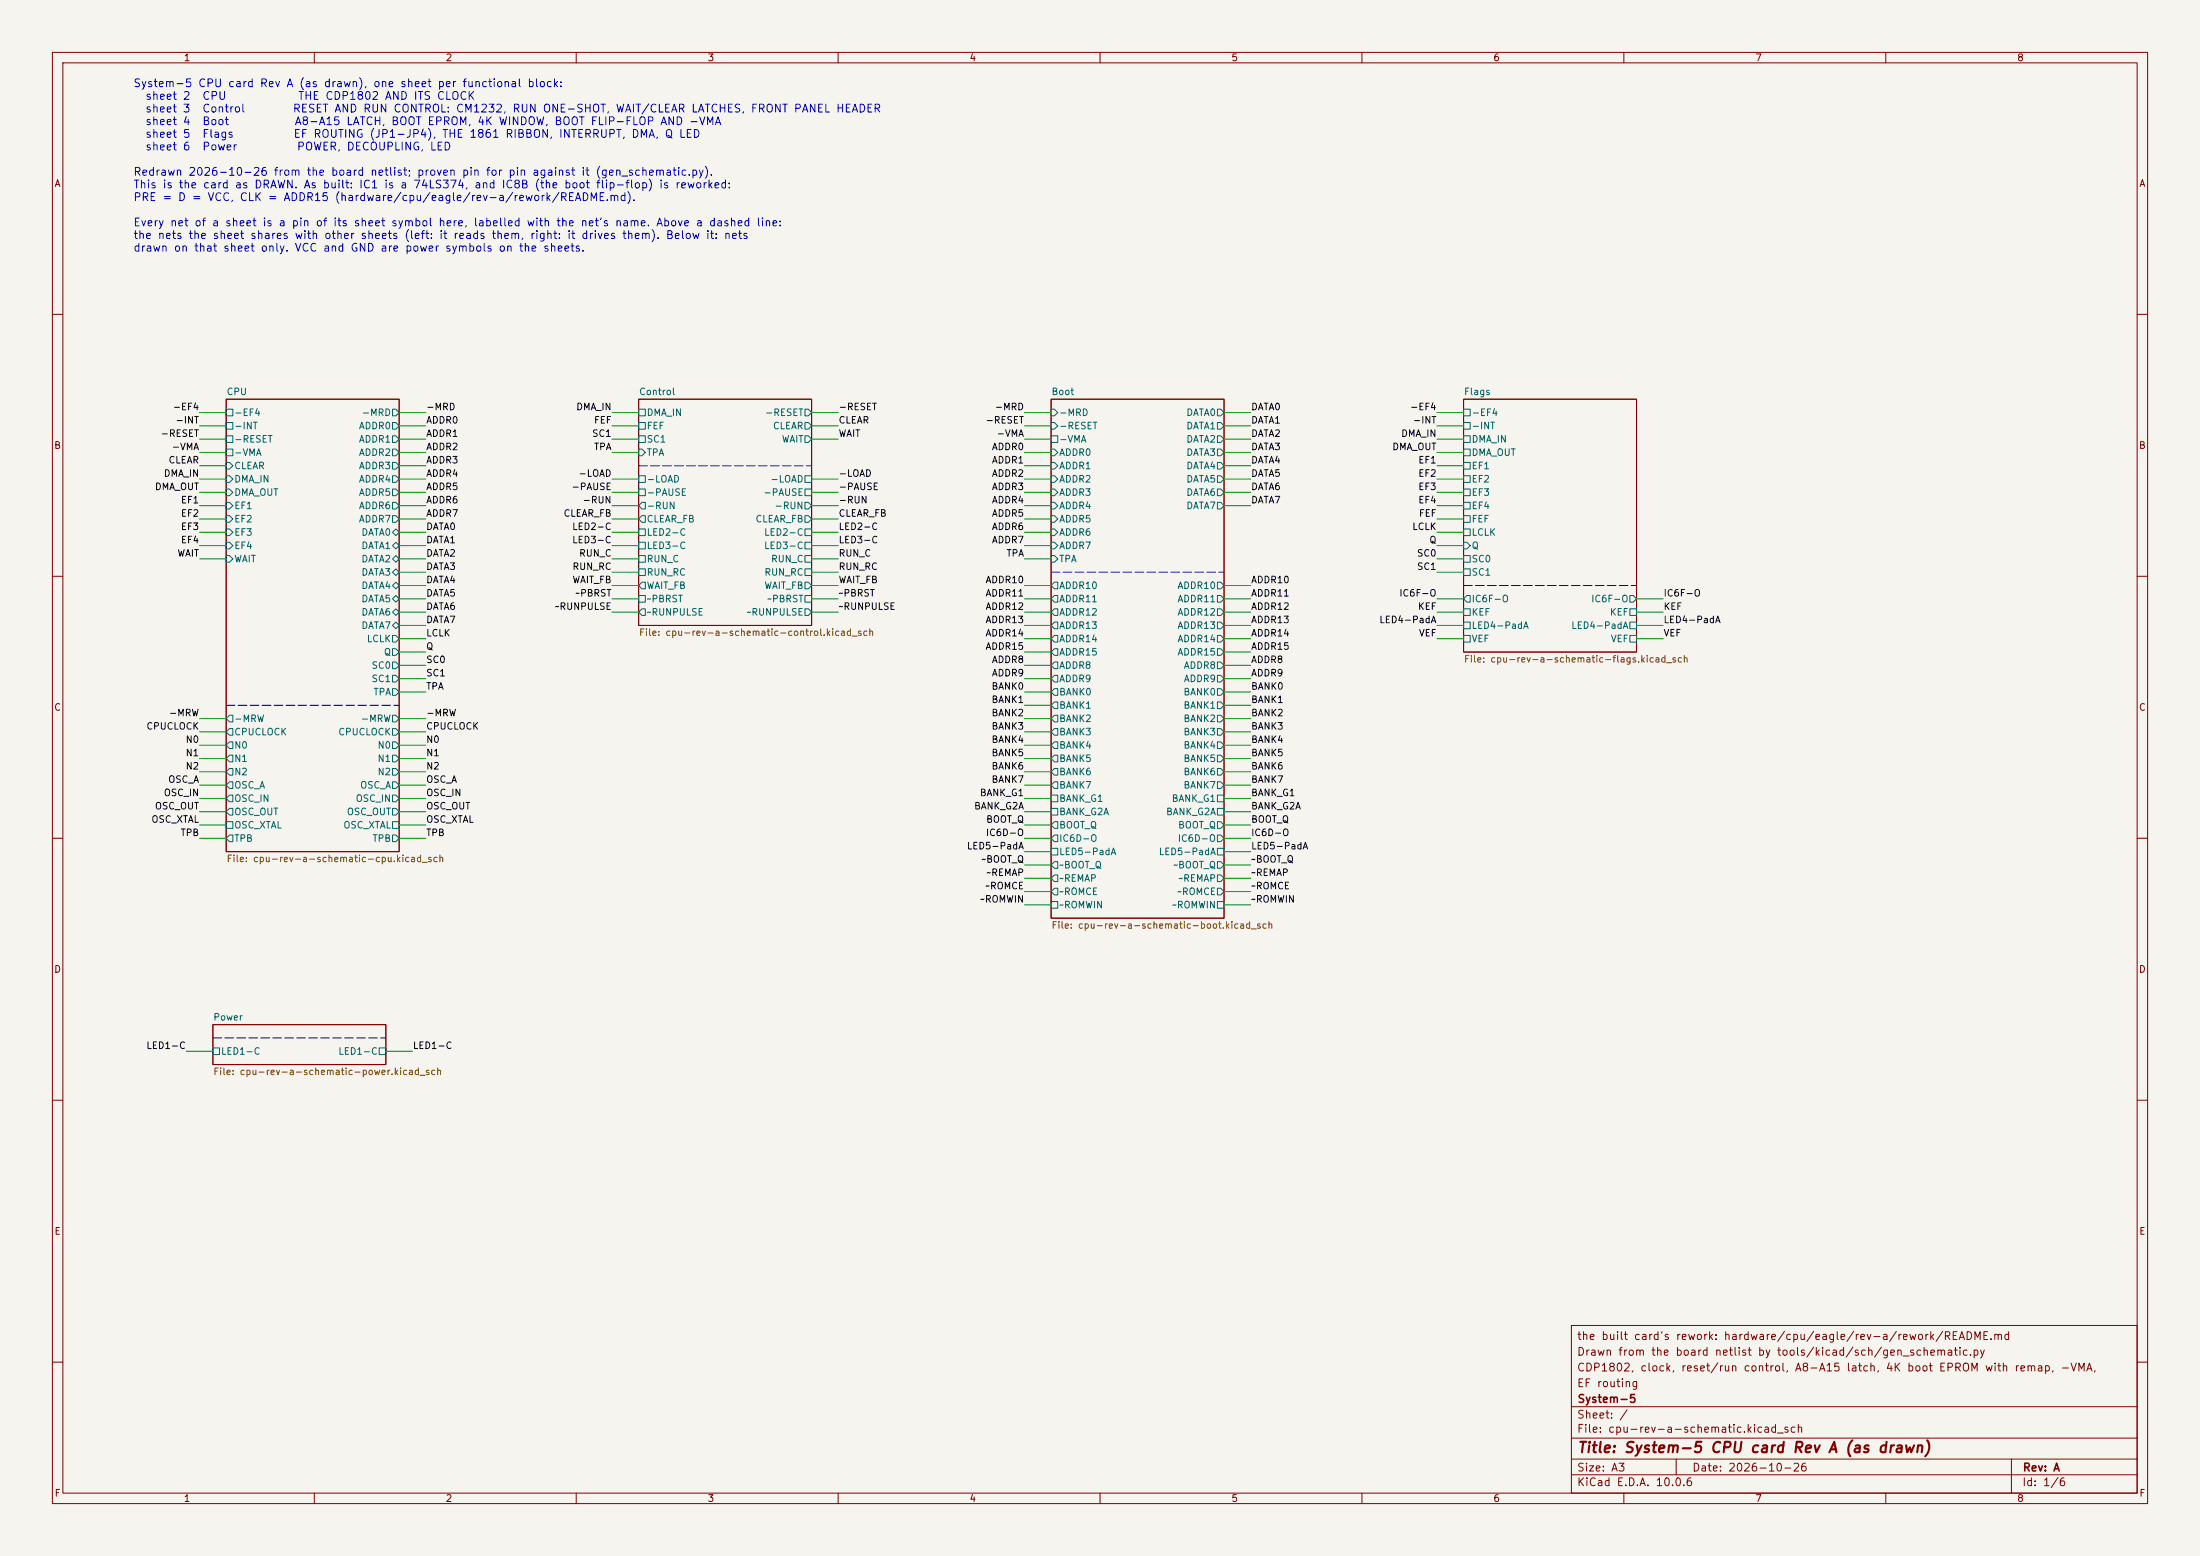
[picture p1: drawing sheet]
<svg xmlns="http://www.w3.org/2000/svg" width="420mm" height="297mm" viewBox="0 0 420 297" stroke-linecap="round" stroke-linejoin="round" font-family="sans-serif">
<path d="M0 0h420v297h-420z" fill="#f5f4ef" stroke="#f5f4ef" stroke-width=".19"/>
<g fill="none" stroke="#840000" stroke-width=".19">
<path d="M10 10h400v277h-400zM12 12h396v273h-396zM60 10v2M110 10v2M160 10v2M210 10v2M260 10v2M310 10v2M360 10v2M10 60h2M43.2 76.2h33v86.4h-33zM121.9 76.2h33v43.2h-33z"/>
<path d="M200.7 76.2h33v99.1h-33zM279.4 76.2h33v48.3h-33zM408 60h2M10 110h2M408 110h2M10 160h2M408 160h2M40.6 195.6h33.1v7.6h-33.1zM10 210h2M408 210h2M300 253h108v32h-108zM10 260h2"/>
<path d="M300 278.5h108M300 274.5h108M300 268.5h108M320 278.5v3M384 278.5v6.5M408 260h2M60 285v2M110 285v2M160 285v2M210 285v2M260 285v2M300 281.5h108"/>
<path d="M310 285v2M360 285v2"/>
</g>
<g fill="none" stroke="#006464" stroke-width=".19">
<path d="M43.2 78.1h1.2v1.3h-1.2zM74.9 78.1h.7l.6 .6-.6 .7h-.7zM121.9 78.1h1.3v1.3h-1.3zM153.7 78.1h.6l.6 .6-.6 .7h-.6zM200.7 78.1h.6l.6 .6-.6 .7h-.6zM232.4 78.1h.6l.7 .6-.7 .7h-.6zM279.4 78.1h1.3v1.3h-1.3zM43.2 80.6h1.2v1.3h-1.2zM43.2 83.2h1.2v1.3h-1.2zM43.2 85.7h1.2v1.3h-1.2zM43.2 88.3h.6l.6 .6-.6 .6h-.6zM43.2 90.8h.6l.6 .6-.6 .7h-.6z"/>
<path d="M43.2 93.3h.6l.6 .7-.6 .6h-.6zM43.2 95.9h.6l.6 .6-.6 .7h-.6zM43.2 98.4h.6l.6 .7-.6 .6h-.6zM74.9 80.6h.7l.6 .7-.6 .6h-.7zM74.9 83.2h.7l.6 .6-.6 .7h-.7zM74.9 85.7h.7l.6 .7-.6 .6h-.7zM74.9 88.3h.7l.6 .6-.6 .6h-.7zM74.9 90.8h.7l.6 .6-.6 .7h-.7zM74.9 93.3h.7l.6 .7-.6 .6h-.7zM74.9 95.9h.7l.6 .6-.6 .7h-.7zM74.9 98.4h.7l.6 .7-.6 .6h-.7zM121.9 80.6h1.3v1.3h-1.3z"/>
<path d="M121.9 83.2h1.3v1.3h-1.3zM121.9 85.7h.7l.6 .7-.6 .6h-.7zM121.9 90.8h1.3v1.3h-1.3zM121.9 93.3h1.3v1.3h-1.3zM121.9 96.5l.7-.6h.6v1.3h-.6zM122.6 98.4h.6v1.3h-.6l-.7-.6zM153.7 80.6h.6l.6 .7-.6 .6h-.6zM153.7 83.2h.6l.6 .6-.6 .7h-.6zM153.7 90.8h1.2v1.3h-1.2zM153.7 93.3h1.2v1.3h-1.2zM153.7 95.9h.6l.6 .6-.6 .7h-.6zM153.7 98.4h.6l.6 .7-.6 .6h-.6z"/>
<path d="M200.7 80.6h.6l.6 .7-.6 .6h-.6zM200.7 83.2h1.2v1.3h-1.2zM200.7 85.7h.6l.6 .7-.6 .6h-.6zM200.7 88.3h.6l.6 .6-.6 .6h-.6zM200.7 90.8h.6l.6 .6-.6 .7h-.6zM200.7 93.3h.6l.6 .7-.6 .6h-.6zM200.7 95.9h.6l.6 .6-.6 .7h-.6zM200.7 98.4h.6l.6 .7-.6 .6h-.6zM232.4 80.6h.6l.7 .7-.7 .6h-.6zM232.4 83.2h.6l.7 .6-.7 .7h-.6zM232.4 85.7h.6l.7 .7-.7 .6h-.6zM232.4 88.3h.6l.7 .6-.7 .6h-.6z"/>
<path d="M232.4 90.8h.6l.7 .6-.7 .7h-.6zM232.4 93.3h.6l.7 .7-.7 .6h-.6zM232.4 95.9h.6l.7 .6-.7 .7h-.6zM279.4 80.6h1.3v1.3h-1.3zM279.4 83.2h1.3v1.3h-1.3zM279.4 85.7h1.3v1.3h-1.3zM279.4 88.3h1.3v1.2h-1.3zM279.4 90.8h1.3v1.3h-1.3zM279.4 93.3h1.3v1.3h-1.3zM279.4 95.9h1.3v1.3h-1.3zM279.4 98.4h1.3v1.3h-1.3zM43.2 101h.6l.6 .6-.6 .6h-.6z"/>
<path d="M43.2 103.5h.6l.6 .6-.6 .7h-.6zM43.2 106h.6l.6 .7-.6 .6h-.6zM74.9 101.6l.7-.6 .6 .6-.6 .6zM74.9 106.7l.7-.7 .6 .7-.6 .6zM74.9 109.2l.7-.6 .6 .6-.6 .7zM74.9 111.8l.7-.7 .6 .7-.6 .6zM74.9 114.3l.7-.6 .6 .6-.6 .6zM74.9 116.8l.7-.6 .6 .6-.6 .7zM74.9 119.4l.7-.7 .6 .7-.6 .6zM75.6 103.5l.6 .6-.6 .7-.7-.7zM121.9 101h1.3v1.2h-1.3zM121.9 103.5h1.3v1.3h-1.3z"/>
<path d="M121.9 106h1.3v1.3h-1.3zM121.9 108.6h1.3v1.3h-1.3zM121.9 113.7h1.3v1.2h-1.3zM122.6 111.1h.6v1.3h-.6l-.7-.6zM122.6 116.2h.6v1.3h-.6l-.7-.7zM153.7 101h1.2v1.2h-1.2zM153.7 103.5h1.2v1.3h-1.2zM153.7 106h1.2v1.3h-1.2zM153.7 108.6h1.2v1.3h-1.2zM153.7 111.1h.6l.6 .7-.6 .6h-.6zM153.7 113.7h1.2v1.2h-1.2zM153.7 116.2h.6l.6 .6-.6 .7h-.6z"/>
<path d="M200.7 101h.6l.6 .6-.6 .6h-.6zM200.7 103.5h.6l.6 .6-.6 .7h-.6zM200.7 106h.6l.6 .7-.6 .6h-.6zM201.3 111.1h.6v1.3h-.6l-.6-.6zM201.3 113.7h.6v1.2h-.6l-.6-.6zM201.3 116.2h.6v1.3h-.6l-.6-.7zM201.3 118.7h.6v1.3h-.6l-.6-.6zM232.4 111.1h.6l.7 .7-.7 .6h-.6zM232.4 113.7h.6l.7 .6-.7 .6h-.6zM232.4 116.2h.6l.7 .6-.7 .7h-.6zM232.4 118.7h.6l.7 .7-.7 .6h-.6zM279.4 101h1.3v1.2h-1.3z"/>
<path d="M279.4 103.5h.6l.7 .6-.7 .7h-.6zM279.4 106h1.3v1.3h-1.3zM279.4 108.6h1.3v1.3h-1.3zM279.4 116.2h1.3v1.3h-1.3zM279.4 118.7h1.3v1.3h-1.3zM280 113.7h.7v1.2h-.7l-.6-.6zM311.1 113.7h.7l.6 .6-.6 .6h-.7zM311.1 116.2h1.3v1.3h-1.3zM311.1 118.7h1.3v1.3h-1.3zM43.8 136.5h.6v1.3h-.6l-.6-.6zM43.8 139.1h.6v1.2h-.6l-.6-.6zM74.9 121.3h.7l.6 .6-.6 .7h-.7z"/>
<path d="M74.9 123.8h.7l.6 .7-.6 .6h-.7zM74.9 126.4h.7l.6 .6-.6 .6h-.7zM74.9 128.9h.7l.6 .6-.6 .7h-.7zM74.9 131.4h.7l.6 .7-.6 .6h-.7zM74.9 136.5h.7l.6 .7-.6 .6h-.7zM74.9 139.1h.7l.6 .6-.6 .6h-.7zM201.3 121.3h.6v1.3h-.6l-.6-.7zM201.3 123.8h.6v1.3h-.6l-.6-.6zM201.3 126.4h.6v1.2h-.6l-.6-.6zM201.3 128.9h.6v1.3h-.6l-.6-.7zM201.3 131.4h.6v1.3h-.6l-.6-.6zM201.3 134h.6v1.3h-.6l-.6-.7z"/>
<path d="M201.3 136.5h.6v1.3h-.6l-.6-.6zM201.3 139.1h.6v1.2h-.6l-.6-.6zM232.4 121.3h.6l.7 .6-.7 .7h-.6zM232.4 123.8h.6l.7 .7-.7 .6h-.6zM232.4 126.4h.6l.7 .6-.7 .6h-.6zM232.4 128.9h.6l.7 .6-.7 .7h-.6zM232.4 131.4h.6l.7 .7-.7 .6h-.6zM232.4 134h.6l.7 .6-.7 .7h-.6zM232.4 136.5h.6l.7 .7-.7 .6h-.6zM232.4 139.1h.6l.7 .6-.7 .6h-.6zM279.4 121.3h1.3v1.3h-1.3zM311.1 121.3h1.3v1.3h-1.3z"/>
<path d="M43.2 156.8h1.2v1.3h-1.2zM43.8 141.6h.6v1.3h-.6l-.6-.7zM43.8 144.1h.6v1.3h-.6l-.6-.6zM43.8 146.7h.6v1.3h-.6l-.6-.7zM43.8 149.2h.6v1.3h-.6l-.6-.6zM43.8 151.8h.6v1.2h-.6l-.6-.6zM43.8 154.3h.6v1.3h-.6l-.6-.7zM43.8 159.4h.6v1.3h-.6l-.6-.7zM74.9 141.6h.7l.6 .6-.6 .7h-.7zM74.9 144.1h.7l.6 .7-.6 .6h-.7zM74.9 146.7h.7l.6 .6-.6 .7h-.7zM74.9 149.2h.7l.6 .7-.6 .6h-.7z"/>
<path d="M74.9 151.8h.7l.6 .6-.6 .6h-.7zM74.9 154.3h.7l.6 .6-.6 .7h-.7zM74.9 156.8h1.3v1.3h-1.3zM74.9 159.4h.7l.6 .6-.6 .7h-.7zM200.7 151.8h1.2v1.2h-1.2zM200.7 154.3h1.2v1.3h-1.2zM201.3 141.6h.6v1.3h-.6l-.6-.7zM201.3 144.1h.6v1.3h-.6l-.6-.6zM201.3 146.7h.6v1.3h-.6l-.6-.7zM201.3 149.2h.6v1.3h-.6l-.6-.6zM201.3 156.8h.6v1.3h-.6l-.6-.6zM201.3 159.4h.6v1.3h-.6l-.6-.7z"/>
<path d="M232.4 141.6h.6l.7 .6-.7 .7h-.6zM232.4 144.1h.6l.7 .7-.7 .6h-.6zM232.4 146.7h.6l.7 .6-.7 .7h-.6zM232.4 149.2h.6l.7 .7-.7 .6h-.6zM232.4 151.8h1.3v1.2h-1.3zM232.4 154.3h1.3v1.3h-1.3zM232.4 156.8h.6l.7 .7-.7 .6h-.6zM232.4 159.4h.6l.7 .6-.7 .7h-.6zM200.7 161.9h1.2v1.3h-1.2zM200.7 172.1h1.2v1.3h-1.2zM201.3 164.5h.6v1.2h-.6l-.6-.6zM201.3 167h.6v1.3h-.6l-.6-.7z"/>
<path d="M201.3 169.5h.6v1.3h-.6l-.6-.6zM232.4 161.9h1.3v1.3h-1.3zM232.4 164.5h.6l.7 .6-.7 .6h-.6zM232.4 167h.6l.7 .6-.7 .7h-.6zM232.4 169.5h.6l.7 .7-.7 .6h-.6zM232.4 172.1h1.3v1.3h-1.3zM40.6 200h1.3v1.3h-1.3zM72.4 200h1.3v1.3h-1.3z"/>
</g>
<path d="M121.9 88.9h33M200.7 109.2h33M279.4 111.8h33M43.2 134.6h33M40.6 198.1h33.1" fill="none" stroke="#0000c2" stroke-width=".19" stroke-dasharray="1.7 .6"/>
<g fill="none" stroke="#009600" stroke-width=".19">
<path d="M38.1 78.7h5.1M76.2 78.7h5.1M116.8 78.7h5.1M154.9 78.7h5.1M195.6 78.7h5.1M233.7 78.7h5.1M274.3 78.7h5.1M38.1 99.1h5.1M38.1 81.3h5.1M38.1 83.8h5.1M38.1 86.4h5.1M38.1 88.9h5.1"/>
<path d="M38.1 91.4h5.1M38.1 94h5.1M38.1 96.5h5.1M76.2 99.1h5.1M76.2 81.3h5.1M76.2 83.8h5.1M76.2 86.4h5.1M76.2 88.9h5.1M76.2 91.4h5.1M76.2 94h5.1M76.2 96.5h5.1M116.8 99.1h5.1"/>
<path d="M116.8 81.3h5.1M116.8 83.8h5.1M116.8 86.4h5.1M116.8 91.4h5.1M116.8 94h5.1M116.8 96.5h5.1M154.9 99.1h5.1M154.9 81.3h5.1M154.9 83.8h5.1M154.9 91.4h5.1M154.9 94h5.1M154.9 96.5h5.1"/>
<path d="M195.6 99.1h5.1M195.6 81.3h5.1M195.6 83.8h5.1M195.6 86.4h5.1M195.6 88.9h5.1M195.6 91.4h5.1M195.6 94h5.1M195.6 96.5h5.1M233.7 81.3h5.1M233.7 83.8h5.1M233.7 86.4h5.1M233.7 88.9h5.1"/>
<path d="M233.7 91.4h5.1M233.7 94h5.1M233.7 96.5h5.1M274.3 99.1h5.1M274.3 81.3h5.1M274.3 83.8h5.1M274.3 86.4h5.1M274.3 88.9h5.1M274.3 91.4h5.1M274.3 94h5.1M274.3 96.5h5.1M38.1 104.1h5.1"/>
<path d="M38.1 101.6h5.1M38.1 106.7h5.1M76.2 104.1h5.1M76.2 101.6h5.1M76.2 106.7h5.1M76.2 111.8h5.1M76.2 114.3h5.1M76.2 116.8h5.1M76.2 119.4h5.1M76.2 109.2h5.1M116.8 104.1h5.1M116.8 101.6h5.1"/>
<path d="M116.8 106.7h5.1M116.8 111.8h5.1M116.8 114.3h5.1M116.8 116.8h5.1M116.8 109.2h5.1M154.9 104.1h5.1M154.9 101.6h5.1M154.9 106.7h5.1M154.9 111.8h5.1M154.9 114.3h5.1M154.9 116.8h5.1M154.9 109.2h5.1"/>
<path d="M195.6 104.1h5.1M195.6 101.6h5.1M195.6 106.7h5.1M195.6 111.8h5.1M195.6 114.3h5.1M195.6 116.8h5.1M195.6 119.4h5.1M233.7 111.8h5.1M233.7 114.3h5.1M233.7 116.8h5.1M233.7 119.4h5.1M274.3 104.1h5.1"/>
<path d="M274.3 101.6h5.1M274.3 106.7h5.1M274.3 114.3h5.1M274.3 116.8h5.1M274.3 119.4h5.1M274.3 109.2h5.1M312.4 114.3h5.1M312.4 116.8h5.1M312.4 119.4h5.1M38.1 137.2h5.1M38.1 139.7h5.1M76.2 121.9h5.1"/>
<path d="M76.2 124.5h5.1M76.2 127h5.1M76.2 129.5h5.1M76.2 132.1h5.1M76.2 137.2h5.1M76.2 139.7h5.1M195.6 121.9h5.1M195.6 124.5h5.1M195.6 127h5.1M195.6 129.5h5.1M195.6 132.1h5.1M195.6 134.6h5.1"/>
<path d="M195.6 137.2h5.1M195.6 139.7h5.1M233.7 121.9h5.1M233.7 124.5h5.1M233.7 127h5.1M233.7 129.5h5.1M233.7 132.1h5.1M233.7 134.6h5.1M233.7 137.2h5.1M233.7 139.7h5.1M274.3 121.9h5.1M312.4 121.9h5.1"/>
<path d="M38.1 152.4h5.1M38.1 157.5h5.1M38.1 154.9h5.1M38.1 149.9h5.1M38.1 147.3h5.1M38.1 144.8h5.1M38.1 142.2h5.1M76.2 152.4h5.1M76.2 157.5h5.1M76.2 154.9h5.1M76.2 149.9h5.1M76.2 147.3h5.1"/>
<path d="M76.2 144.8h5.1M76.2 142.2h5.1M195.6 152.4h5.1M195.6 157.5h5.1M195.6 154.9h5.1M195.6 149.9h5.1M195.6 147.3h5.1M195.6 144.8h5.1M195.6 142.2h5.1M233.7 152.4h5.1M233.7 157.5h5.1M233.7 154.9h5.1"/>
<path d="M233.7 149.9h5.1M233.7 147.3h5.1M233.7 144.8h5.1M233.7 142.2h5.1M38.1 160h5.1M76.2 160h5.1M195.6 160h5.1M195.6 162.6h5.1M195.6 165.1h5.1M195.6 167.6h5.1M195.6 170.2h5.1M195.6 172.7h5.1"/>
<path d="M233.7 160h5.1M233.7 162.6h5.1M233.7 165.1h5.1M233.7 167.6h5.1M233.7 170.2h5.1M233.7 172.7h5.1M35.6 200.7h5M73.7 200.7h5"/>
</g>
<text font-size="2" fill="#840000" x="301" y="277.8">Title: System-5 CPU card Rev A (as drawn)</text>
<g font-size="1.5" fill="#0000c2">
<text x="25.4" y="17">System-5 CPU card Rev A (as drawn), one sheet per functional block:</text>
<text x="27.6" y="19.4">sheet 2</text>
<text x="27.6" y="21.8">sheet 3</text>
<text x="38.5" y="19.4">CPU</text>
<text x="38.5" y="21.8">Control</text>
<text x="55.8" y="21.8">RESET AND RUN CONTROL: CM1232, RUN ONE-SHOT, WAIT/CLEAR LATCHES, FRONT PANEL HEADER</text>
<text x="56.8" y="19.4">THE CDP1802 AND ITS CLOCK</text>
<text x="27.6" y="24.3">sheet 4</text>
<text x="27.6" y="26.7">sheet 5</text>
<text x="27.6" y="29.1">sheet 6</text>
<text x="38.5" y="24.3">Boot</text>
<text x="38.5" y="26.7">Flags</text>
<text x="38.5" y="29.1">Power</text>
<text x="55.9" y="26.7">EF ROUTING (JP1-JP4), THE 1861 RIBBON, INTERRUPT, DMA, Q LED</text>
<text x="56.1" y="24.3">A8-A15 LATCH, BOOT EPROM, 4K WINDOW, BOOT FLIP-FLOP AND -VMA</text>
<text x="56.6" y="29.1">POWER, DECOUPLING, LED</text>
<text x="25.4" y="33.9">Redrawn 2026-10-26 from the board netlist; proven pin for pin against it (gen_schematic.py).</text>
<text x="25.4" y="36.3">This is the card as DRAWN. As built: IC1 is a 74LS374, and IC8B (the boot flip-flop) is reworked:</text>
<text x="25.4" y="38.7">PRE = D = VCC, CLK = ADDR15 (hardware/cpu/eagle/rev-a/rework/README.md).</text>
<text x="25.4" y="43.6">Every net of a sheet is a pin of its sheet symbol here, labelled with the net's name. Above a dashed line:</text>
<text x="25.4" y="46">the nets the sheet shares with other sheets (left: it reads them, right: it drives them). Below it: nets</text>
<text x="25.4" y="48.4">drawn on that sheet only. VCC and GND are power symbols on the sheets.</text>
</g>
<g font-size="1.5" fill="#840000">
<text x="300.9" y="256.1">the built card's rework: hardware/cpu/eagle/rev-a/rework/README.md</text>
<text x="300.9" y="262.1">CDP1802, clock, reset/run control, A8-A15 latch, 4K boot EPROM with remap, -VMA,</text>
<text x="300.9" y="259.1">Drawn from the board netlist by tools/kicad/sch/gen_schematic.py</text>
<text x="300.9" y="265.1">EF routing</text>
<text x="301" y="268.1">System-5</text>
<text x="300.9" y="273.8">File: cpu-rev-a-schematic.kicad_sch</text>
<text x="300.9" y="271.1">Sheet: /</text>
<text x="300.9" y="281.2">Size: A3</text>
<text x="322.9" y="281.2">Date: 2026-10-26</text>
<text x="386" y="281.2">Rev: A</text>
<text x="300.9" y="284">KiCad E.D.A. 10.0.6</text>
<text x="385.9" y="284">Id: 1/6</text>
</g>
<g font-size="1.3" fill="#840000">
<text x="35" y="12">1</text>
<text x="85" y="12">2</text>
<text x="135" y="12">3</text>
<text x="185" y="12">4</text>
<text x="235" y="12">5</text>
<text x="285" y="12">6</text>
<text x="335" y="12">7</text>
<text x="385" y="12">8</text>
<text x="10.3" y="36">A</text>
<text x="408.3" y="36">A</text>
<text x="10.2" y="86">B</text>
<text x="408.2" y="86">B</text>
<text x="10.2" y="136">C</text>
<text x="408.2" y="136">C</text>
<text x="10.2" y="186">D</text>
<text x="408.2" y="186">D</text>
<text x="10.3" y="236">E</text>
<text x="408.3" y="236">E</text>
<text x="10.3" y="286">F</text>
<text x="35" y="287">1</text>
<text x="85" y="287">2</text>
<text x="135" y="287">3</text>
<text x="185" y="287">4</text>
<text x="235" y="287">5</text>
<text x="285" y="287">6</text>
<text x="335" y="287">7</text>
<text x="385" y="287">8</text>
<text x="408.3" y="286">F</text>
</g>
<g font-size="1.3" fill="#006464">
<text x="43.2" y="75.7">CPU</text>
<text x="121.9" y="75.7">Control</text>
<text x="200.6" y="75.7">Boot</text>
<text x="279.4" y="75.7">Flags</text>
<text x="44.6" y="79.7">-EF4</text>
<text x="44.6" y="82.2">-INT</text>
<text x="68.4" y="82.2">ADDR0</text>
<text x="68.9" y="79.7">-MRD</text>
<text x="123.4" y="79.7">DMA_IN</text>
<text x="123.4" y="82.2">FEF</text>
<text x="145.9" y="79.7">-RESET</text>
<text x="147.4" y="82.2">CLEAR</text>
<text x="202.1" y="79.7">-MRD</text>
<text x="202.1" y="82.2">-RESET</text>
<text x="226.4" y="79.7">DATA0</text>
<text x="226.4" y="82.2">DATA1</text>
<text x="280.8" y="79.7">-EF4</text>
<text x="280.8" y="82.2">-INT</text>
<text x="44.6" y="84.8">-RESET</text>
<text x="44.6" y="87.3">-VMA</text>
<text x="44.6" y="89.9">CLEAR</text>
<text x="68.4" y="84.8">ADDR1</text>
<text x="68.4" y="87.3">ADDR2</text>
<text x="68.4" y="89.9">ADDR3</text>
<text x="123.4" y="84.8">SC1</text>
<text x="123.4" y="87.3">TPA</text>
<text x="149.1" y="84.8">WAIT</text>
<text x="202.1" y="84.8">-VMA</text>
<text x="202.1" y="87.3">ADDR0</text>
<text x="202.1" y="89.9">ADDR1</text>
<text x="226.4" y="84.8">DATA2</text>
<text x="226.4" y="87.3">DATA3</text>
<text x="226.4" y="89.9">DATA4</text>
<text x="280.8" y="84.8">DMA_IN</text>
<text x="280.8" y="87.3">DMA_OUT</text>
<text x="280.8" y="89.9">EF1</text>
<text x="44.6" y="92.4">DMA_IN</text>
<text x="44.6" y="94.9">DMA_OUT</text>
<text x="68.4" y="92.4">ADDR4</text>
<text x="68.4" y="94.9">ADDR5</text>
<text x="123.4" y="92.4">-LOAD</text>
<text x="123.4" y="94.9">-PAUSE</text>
<text x="145.6" y="94.9">-PAUSE</text>
<text x="147" y="92.4">-LOAD</text>
<text x="202.1" y="92.4">ADDR2</text>
<text x="202.1" y="94.9">ADDR3</text>
<text x="226.4" y="92.4">DATA5</text>
<text x="226.4" y="94.9">DATA6</text>
<text x="280.8" y="92.4">EF2</text>
<text x="280.8" y="94.9">EF3</text>
<text x="44.6" y="97.5">EF1</text>
<text x="44.6" y="100">EF2</text>
<text x="68.4" y="97.5">ADDR6</text>
<text x="68.4" y="100">ADDR7</text>
<text x="123.4" y="97.5">-RUN</text>
<text x="123.4" y="100">CLEAR_FB</text>
<text x="144.1" y="100">CLEAR_FB</text>
<text x="147.7" y="97.5">-RUN</text>
<text x="202.1" y="97.5">ADDR4</text>
<text x="202.1" y="100">ADDR5</text>
<text x="226.4" y="97.5">DATA7</text>
<text x="280.8" y="97.5">EF4</text>
<text x="280.8" y="100">FEF</text>
<text x="44.6" y="102.6">EF3</text>
<text x="44.6" y="105.1">EF4</text>
<text x="44.6" y="107.6">WAIT</text>
<text x="68.9" y="102.6">DATA0</text>
<text x="68.9" y="105.1">DATA1</text>
<text x="68.9" y="107.6">DATA2</text>
<text x="123.4" y="102.6">LED2-C</text>
<text x="123.4" y="105.1">LED3-C</text>
<text x="123.4" y="107.6">RUN_C</text>
<text x="145.8" y="102.6">LED2-C</text>
<text x="145.8" y="105.1">LED3-C</text>
<text x="147.1" y="107.6">RUN_C</text>
<text x="202.1" y="102.6">ADDR6</text>
<text x="202.1" y="105.1">ADDR7</text>
<text x="202.1" y="107.6">TPA</text>
<text x="280.8" y="102.6">LCLK</text>
<text x="280.8" y="105.1">Q</text>
<text x="280.8" y="107.6">SC0</text>
<text x="68.9" y="110.2">DATA3</text>
<text x="68.9" y="112.7">DATA4</text>
<text x="123.4" y="110.2">RUN_RC</text>
<text x="123.4" y="112.7">WAIT_FB</text>
<text x="145.8" y="110.2">RUN_RC</text>
<text x="145.8" y="112.7">WAIT_FB</text>
<text x="202.1" y="112.7">ADDR10</text>
<text x="224.7" y="112.7">ADDR10</text>
<text x="280.8" y="110.2">SC1</text>
<text x="68.9" y="115.3">DATA5</text>
<text x="68.9" y="117.8">DATA6</text>
<text x="123.4" y="115.3">~PBRST</text>
<text x="123.4" y="117.8">~RUNPULSE</text>
<text x="142.4" y="117.8">~RUNPULSE</text>
<text x="146.4" y="115.3">~PBRST</text>
<text x="202.1" y="115.3">ADDR11</text>
<text x="202.1" y="117.8">ADDR12</text>
<text x="224.7" y="115.3">ADDR11</text>
<text x="224.7" y="117.8">ADDR12</text>
<text x="280.8" y="115.3">IC6F-O</text>
<text x="280.8" y="117.8">KEF</text>
<text x="303.7" y="115.3">IC6F-O</text>
<text x="307.2" y="117.8">KEF</text>
<text x="68.9" y="120.3">DATA7</text>
<text x="69.9" y="122.9">LCLK</text>
<text x="73.2" y="125.4">Q</text>
<text x="202.1" y="120.3">ADDR13</text>
<text x="202.1" y="122.9">ADDR14</text>
<text x="202.1" y="125.4">ADDR15</text>
<text x="224.7" y="120.3">ADDR13</text>
<text x="224.7" y="122.9">ADDR14</text>
<text x="224.7" y="125.4">ADDR15</text>
<text x="280.8" y="120.3">LED4-PadA</text>
<text x="280.8" y="122.9">VEF</text>
<text x="299.8" y="120.3">LED4-PadA</text>
<text x="307.4" y="122.9">VEF</text>
<text x="70.8" y="128">SC0</text>
<text x="70.8" y="130.5">SC1</text>
<text x="202.1" y="128">ADDR8</text>
<text x="202.1" y="130.5">ADDR9</text>
<text x="225.9" y="128">ADDR8</text>
<text x="225.9" y="130.5">ADDR9</text>
<text x="71.2" y="133">TPA</text>
<text x="202.1" y="133">BANK0</text>
<text x="202.1" y="135.6">BANK1</text>
<text x="225.8" y="133">BANK0</text>
<text x="225.8" y="135.6">BANK1</text>
<text x="44.6" y="138.1">-MRW</text>
<text x="44.6" y="140.7">CPUCLOCK</text>
<text x="44.6" y="143.2">N0</text>
<text x="64.5" y="140.7">CPUCLOCK</text>
<text x="68.8" y="138.1">-MRW</text>
<text x="72" y="143.2">N0</text>
<text x="202.1" y="138.1">BANK2</text>
<text x="202.1" y="140.7">BANK3</text>
<text x="202.1" y="143.2">BANK4</text>
<text x="225.8" y="138.1">BANK2</text>
<text x="225.8" y="140.7">BANK3</text>
<text x="225.8" y="143.2">BANK4</text>
<text x="44.6" y="145.7">N1</text>
<text x="44.6" y="148.3">N2</text>
<text x="72" y="145.7">N1</text>
<text x="72" y="148.3">N2</text>
<text x="202.1" y="145.7">BANK5</text>
<text x="202.1" y="148.3">BANK6</text>
<text x="225.8" y="145.7">BANK5</text>
<text x="225.8" y="148.3">BANK6</text>
<text x="44.6" y="150.8">OSC_A</text>
<text x="44.6" y="153.4">OSC_IN</text>
<text x="44.6" y="155.9">OSC_OUT</text>
<text x="66.1" y="155.9">OSC_OUT</text>
<text x="67.8" y="153.4">OSC_IN</text>
<text x="68.6" y="150.8">OSC_A</text>
<text x="202.1" y="150.8">BANK7</text>
<text x="202.1" y="153.4">BANK_G1</text>
<text x="202.1" y="155.9">BANK_G2A</text>
<text x="222.5" y="155.9">BANK_G2A</text>
<text x="223.6" y="153.4">BANK_G1</text>
<text x="225.8" y="150.8">BANK7</text>
<text x="44.6" y="158.4">OSC_XTAL</text>
<text x="44.6" y="161">TPB</text>
<text x="65.4" y="158.4">OSC_XTAL</text>
<text x="71" y="161">TPB</text>
<text x="202.1" y="158.4">BOOT_Q</text>
<text x="202.1" y="161">IC6D-O</text>
<text x="224.7" y="161">IC6D-O</text>
<text x="224.8" y="158.4">BOOT_Q</text>
<text x="202.1" y="163.5">LED5-PadA</text>
<text x="202.1" y="166.1">~BOOT_Q</text>
<text x="221.1" y="163.5">LED5-PadA</text>
<text x="223.9" y="166.1">~BOOT_Q</text>
<text x="202.1" y="168.6">~REMAP</text>
<text x="202.1" y="171.1">~ROMCE</text>
<text x="202.1" y="173.7">~ROMWIN</text>
<text x="223.6" y="173.7">~ROMWIN</text>
<text x="224.6" y="171.1">~ROMCE</text>
<text x="224.9" y="168.6">~REMAP</text>
<text x="40.6" y="195.1">Power</text>
<text x="42.1" y="201.6">LED1-C</text>
<text x="64.5" y="201.6">LED1-C</text>
</g>
<g font-size="1.3" fill="#0f0f0f">
<text x="30.6" y="83.7">-RESET</text>
<text x="32.9" y="78.6">-EF4</text>
<text x="33.4" y="81.2">-INT</text>
<text x="81.3" y="78.6">-MRD</text>
<text x="81.3" y="81.2">ADDR0</text>
<text x="81.3" y="83.7">ADDR1</text>
<text x="109.9" y="78.6">DMA_IN</text>
<text x="112.9" y="83.7">SC1</text>
<text x="113.3" y="81.2">FEF</text>
<text x="160" y="78.6">-RESET</text>
<text x="160" y="81.2">CLEAR</text>
<text x="160" y="83.7">WAIT</text>
<text x="188" y="81.2">-RESET</text>
<text x="189.8" y="78.6">-MRD</text>
<text x="190.2" y="83.7">-VMA</text>
<text x="238.7" y="83.7">DATA2</text>
<text x="238.7" y="81.2">DATA1</text>
<text x="238.7" y="78.6">DATA0</text>
<text x="267.4" y="83.7">DMA_IN</text>
<text x="269.1" y="78.6">-EF4</text>
<text x="269.6" y="81.2">-INT</text>
<text x="32.1" y="88.8">CLEAR</text>
<text x="32.7" y="86.2">-VMA</text>
<text x="81.3" y="86.2">ADDR2</text>
<text x="81.3" y="88.8">ADDR3</text>
<text x="113.3" y="86.2">TPA</text>
<text x="189.2" y="86.2">ADDR0</text>
<text x="189.2" y="88.8">ADDR1</text>
<text x="238.7" y="88.8">DATA4</text>
<text x="238.7" y="86.2">DATA3</text>
<text x="265.7" y="86.2">DMA_OUT</text>
<text x="270.6" y="88.8">EF1</text>
<text x="29.5" y="93.9">DMA_OUT</text>
<text x="31.2" y="91.3">DMA_IN</text>
<text x="81.3" y="91.3">ADDR4</text>
<text x="81.3" y="93.9">ADDR5</text>
<text x="109" y="93.9">-PAUSE</text>
<text x="110.3" y="91.3">-LOAD</text>
<text x="160" y="91.3">-LOAD</text>
<text x="160" y="93.9">-PAUSE</text>
<text x="189.2" y="91.3">ADDR2</text>
<text x="189.2" y="93.9">ADDR3</text>
<text x="238.7" y="93.9">DATA6</text>
<text x="238.7" y="91.3">DATA5</text>
<text x="270.6" y="93.9">EF3</text>
<text x="270.6" y="91.3">EF2</text>
<text x="34.4" y="96.4">EF1</text>
<text x="34.4" y="98.9">EF2</text>
<text x="34.4" y="101.5">EF3</text>
<text x="81.3" y="98.9">ADDR7</text>
<text x="81.3" y="101.5">DATA0</text>
<text x="81.3" y="96.4">ADDR6</text>
<text x="107.5" y="98.9">CLEAR_FB</text>
<text x="109.1" y="101.5">LED2-C</text>
<text x="111.1" y="96.4">-RUN</text>
<text x="160" y="96.4">-RUN</text>
<text x="160" y="98.9">CLEAR_FB</text>
<text x="160" y="101.5">LED2-C</text>
<text x="189.2" y="98.9">ADDR5</text>
<text x="189.2" y="96.4">ADDR4</text>
<text x="189.2" y="101.5">ADDR6</text>
<text x="238.7" y="96.4">DATA7</text>
<text x="269.5" y="101.5">LCLK</text>
<text x="270.6" y="96.4">EF4</text>
<text x="270.8" y="98.9">FEF</text>
<text x="33.8" y="106.6">WAIT</text>
<text x="34.4" y="104">EF4</text>
<text x="81.3" y="104">DATA1</text>
<text x="81.3" y="106.6">DATA2</text>
<text x="109.1" y="104">LED3-C</text>
<text x="110.4" y="106.6">RUN_C</text>
<text x="160" y="104">LED3-C</text>
<text x="160" y="106.6">RUN_C</text>
<text x="189.2" y="104">ADDR7</text>
<text x="192" y="106.6">TPA</text>
<text x="270.4" y="106.6">SC0</text>
<text x="272.8" y="104">Q</text>
<text x="81.3" y="109.1">DATA3</text>
<text x="81.3" y="111.6">DATA4</text>
<text x="109.2" y="109.1">RUN_RC</text>
<text x="109.2" y="111.6">WAIT_FB</text>
<text x="160" y="111.6">WAIT_FB</text>
<text x="160" y="109.1">RUN_RC</text>
<text x="188" y="111.6">ADDR10</text>
<text x="238.7" y="111.6">ADDR10</text>
<text x="270.4" y="109.1">SC1</text>
<text x="81.3" y="114.2">DATA5</text>
<text x="81.3" y="116.7">DATA6</text>
<text x="81.3" y="119.3">DATA7</text>
<text x="105.8" y="116.7">~RUNPULSE</text>
<text x="109.7" y="114.2">~PBRST</text>
<text x="160" y="116.7">~RUNPULSE</text>
<text x="160" y="114.2">~PBRST</text>
<text x="188" y="119.3">ADDR13</text>
<text x="188" y="116.7">ADDR12</text>
<text x="188" y="114.2">ADDR11</text>
<text x="238.7" y="119.3">ADDR13</text>
<text x="238.7" y="116.7">ADDR12</text>
<text x="238.7" y="114.2">ADDR11</text>
<text x="263.2" y="119.3">LED4-PadA</text>
<text x="267" y="114.2">IC6F-O</text>
<text x="270.6" y="116.7">KEF</text>
<text x="317.5" y="119.3">LED4-PadA</text>
<text x="317.5" y="116.7">KEF</text>
<text x="317.5" y="114.2">IC6F-O</text>
<text x="81.3" y="121.8">LCLK</text>
<text x="81.3" y="124.3">Q</text>
<text x="188" y="124.3">ADDR15</text>
<text x="188" y="121.8">ADDR14</text>
<text x="238.7" y="124.3">ADDR15</text>
<text x="238.7" y="121.8">ADDR14</text>
<text x="270.8" y="121.8">VEF</text>
<text x="317.5" y="121.8">VEF</text>
<text x="81.3" y="126.9">SC0</text>
<text x="81.3" y="129.4">SC1</text>
<text x="81.3" y="132">TPA</text>
<text x="189.2" y="132">BANK0</text>
<text x="189.2" y="129.4">ADDR9</text>
<text x="189.2" y="126.9">ADDR8</text>
<text x="238.7" y="132">BANK0</text>
<text x="238.7" y="129.4">ADDR9</text>
<text x="238.7" y="126.9">ADDR8</text>
<text x="32.1" y="137">-MRW</text>
<text x="81.3" y="137">-MRW</text>
<text x="189.2" y="137">BANK2</text>
<text x="189.2" y="134.5">BANK1</text>
<text x="238.7" y="137">BANK2</text>
<text x="238.7" y="134.5">BANK1</text>
<text x="27.8" y="139.6">CPUCLOCK</text>
<text x="35.3" y="142.1">N0</text>
<text x="81.3" y="139.6">CPUCLOCK</text>
<text x="81.3" y="142.1">N0</text>
<text x="189.2" y="142.1">BANK4</text>
<text x="189.2" y="139.6">BANK3</text>
<text x="238.7" y="142.1">BANK4</text>
<text x="238.7" y="139.6">BANK3</text>
<text x="32" y="149.7">OSC_A</text>
<text x="35.3" y="144.7">N1</text>
<text x="35.3" y="147.2">N2</text>
<text x="81.3" y="144.7">N1</text>
<text x="81.3" y="147.2">N2</text>
<text x="81.3" y="149.7">OSC_A</text>
<text x="189.2" y="149.7">BANK7</text>
<text x="189.2" y="147.2">BANK6</text>
<text x="189.2" y="144.7">BANK5</text>
<text x="238.7" y="149.7">BANK7</text>
<text x="238.7" y="147.2">BANK6</text>
<text x="238.7" y="144.7">BANK5</text>
<text x="29.5" y="154.8">OSC_OUT</text>
<text x="31.2" y="152.3">OSC_IN</text>
<text x="81.3" y="152.3">OSC_IN</text>
<text x="81.3" y="154.8">OSC_OUT</text>
<text x="185.9" y="154.8">BANK_G2A</text>
<text x="186.9" y="152.3">BANK_G1</text>
<text x="238.7" y="154.8">BANK_G2A</text>
<text x="238.7" y="152.3">BANK_G1</text>
<text x="28.8" y="157.4">OSC_XTAL</text>
<text x="34.4" y="159.9">TPB</text>
<text x="81.3" y="157.4">OSC_XTAL</text>
<text x="81.3" y="159.9">TPB</text>
<text x="188.1" y="159.9">IC6D-O</text>
<text x="188.2" y="157.4">BOOT_Q</text>
<text x="238.7" y="159.9">IC6D-O</text>
<text x="238.7" y="157.4">BOOT_Q</text>
<text x="184.5" y="162.4">LED5-PadA</text>
<text x="187.2" y="165">~BOOT_Q</text>
<text x="188.2" y="167.5">~REMAP</text>
<text x="238.7" y="167.5">~REMAP</text>
<text x="238.7" y="165">~BOOT_Q</text>
<text x="238.7" y="162.4">LED5-PadA</text>
<text x="187" y="172.6">~ROMWIN</text>
<text x="188" y="170.1">~ROMCE</text>
<text x="238.7" y="172.6">~ROMWIN</text>
<text x="238.7" y="170.1">~ROMCE</text>
<text x="27.8" y="200.5">LED1-C</text>
<text x="78.7" y="200.5">LED1-C</text>
</g>
<g font-size="1.3" fill="#725600">
<text x="121.9" y="121.7">File: cpu-rev-a-schematic-control.kicad_sch</text>
<text x="279.4" y="126.8">File: cpu-rev-a-schematic-flags.kicad_sch</text>
<text x="43.2" y="164.9">File: cpu-rev-a-schematic-cpu.kicad_sch</text>
<text x="200.6" y="177.6">File: cpu-rev-a-schematic-boot.kicad_sch</text>
<text x="40.6" y="205.5">File: cpu-rev-a-schematic-power.kicad_sch</text>
</g>
</svg>
